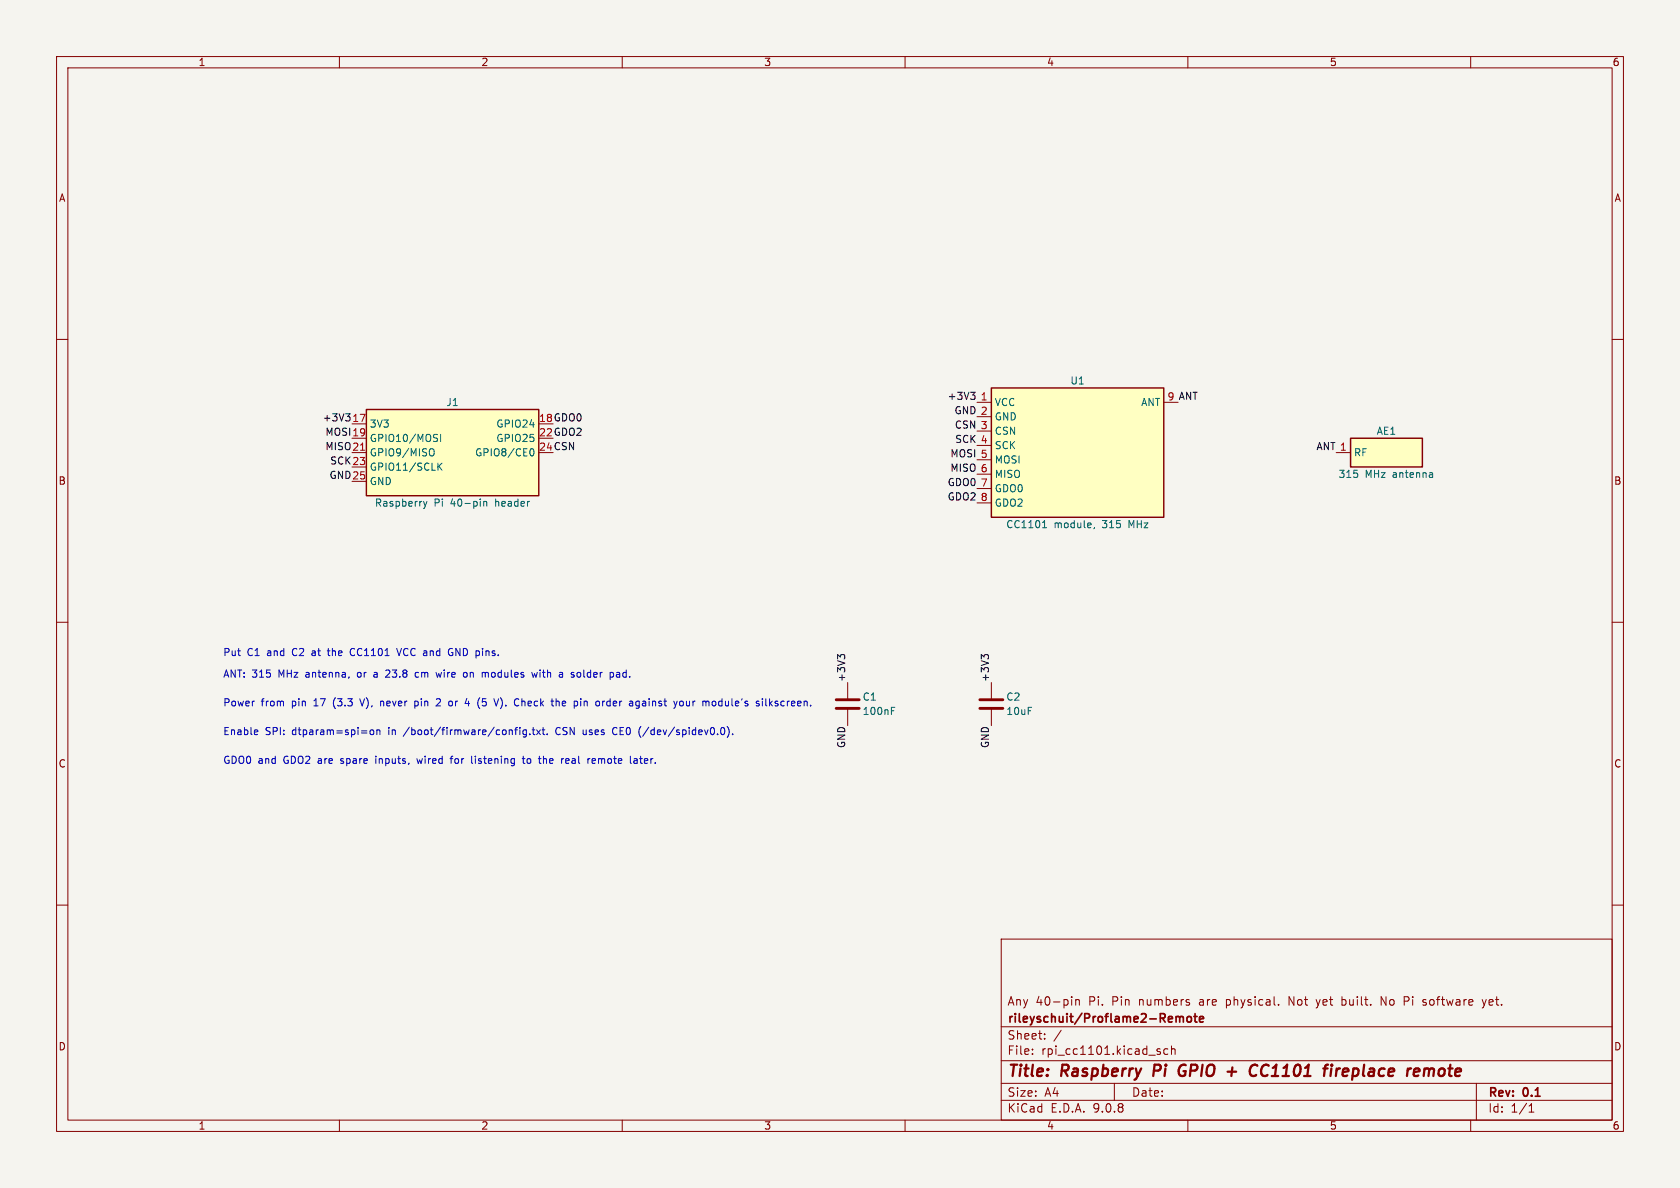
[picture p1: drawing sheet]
<svg xmlns="http://www.w3.org/2000/svg" width="297mm" height="210mm" viewBox="0 0 297 210" stroke-linecap="round" stroke-linejoin="round" font-family="sans-serif">
<path d="M0 0h297v210h-297z" fill="#f5f4ef" stroke="#f5f4ef" stroke-width=".18"/>
<g fill="none" stroke="#840000" stroke-width=".18">
<path d="M10 10h277v190h-277zM12 12h273v186h-273zM60 10v2M110 10v2M160 10v2M210 10v2M260 10v2M10 60h2M285 60h2M10 110h2M285 110h2M149.9 120.7v3"/>
<path d="M149.9 125.2v3.1M175.3 120.7v3M175.3 125.2v3.1M10 160h2M177 166h108v32h-108zM189.5 176.2v.1M190.2 176.7v1M190.2 176.8l.2-.1 .3 .1 .1 .9M226 177.6v.1M227.9 177.7v-1.5l.8 1.5M232.7 176.7l.3 1-.1 .4-.2 .1M237.2 176.2v1.5"/>
<path d="M237.2 177.6l.5 .1M237.7 176.7l-.5 .1M244.2 177.7v-1.5l.8 1.5M248.2 176.2h.6l.2 .1M249 176.8l-.2 .2h-.6M252 177.2l.2 .2-.2 .3M252 176.7l.1 .1M262 176.7l.4 1M262.4 177.7l-.2 .4-.2 .1M262.7 176.7l-.3 1M285 160h2M60 198v2"/>
<path d="M110 198v2M160 198v2M177 194.5h108M177 191.5h108M177 187.5h108M177 181.5h108M182.5 186.3v.1M182.5 185.5v.1M184.7 183.6v.1M184.7 182.8v.1M187.6 182.1l-1.3 2M197 191.5v3"/>
<path d="M204.7 185.9l.4 .1 .1 .2-.2 .2h-.3M204.7 185.4l.4 .1M206.5 185.5l-.5-.1-.3 .3v.4l.2 .2h.6M207.1 185.5l.2-.1 .4 .1v.9M207.1 184.9v1.5M210 198v2M260 198v2M261 191.5v6.5M270.3 196.6h.9M270.3 195.5l.4-.4v1.5"/>
</g>
<g fill="none" stroke="#840000" stroke-width=".4">
<path d="M204.1 188.2l-.2 2M208.5 189.9a.68 .68 0 0 0 .9 .2M209.2 189.4h.4M209.5 188.2a.81 .81 0 0 0-1 .5M217 189.4h1.5M222.1 190l-.1 .1M222.3 188.4a.73 .73 0 0 0-1.2 .3M223.7 188.2a1.2 1.2 0 0 0-.5 1.9l.5 .1M235.4 188.9l-.2 1.3M235.5 188.2l-.1 .2M235.5 188.2l-.2 .1 .1 .1M235.5 188.2v.1l-.1 .1"/>
<path d="M236.3 188.9l-.1 1.3M236.9 188.9l-.4 .1-.2 .3M237.4 189.2v.9M238.4 189.4l-1 .1M250.3 188.9l.6 .1v.4l-.9 .1M250.7 190.1l-.2 .1M251.8 189.1a.49 .49 0 0 1 .9 .1M251.8 188.9l-.1 1.3M252.7 189.2l-.2 1M253 188.9l-.3 .3"/>
</g>
<path d="M208.1 179.7l.4 .1 .1 .1M208.6 179.9l.2-.2 .3 .1 .1 .9M208.6 179.9v.8M210 179.8l.3-.1 .3 .3v.4l-.3 .3-.3-.1-.2-.2v-.4zM211.1 179.7h.5M211.3 179.2v1.3l.3 .2M212.1 180.2l.7-.2-.1-.2-.4-.1-.2 .2v.7h.6" fill="none" stroke="#840000" stroke-width=".3"/>
<path d="M147.8 123.7h4.1M147.8 125.2h4.1M173.2 123.7h4.1M173.2 125.2h4.1" fill="none" stroke="#840000" stroke-width=".51"/>
<path d="M157.6 125.6h.4M157.6 125h.6" fill="none" stroke="#006464" stroke-width=".18"/>
<path d="M64.8 72.4h30.4v15.2h-30.4z" fill="#ffffc2"/>
<path d="M64.8 72.4h30.4v15.2h-30.4z" fill="none" stroke="#840000" stroke-width=".25"/>
<path d="M62.2 74.9h2.6M62.2 77.5h2.6M62.2 80h2.6M62.2 82.6h2.6M62.2 85.1h2.6" fill="none" stroke="#840000" stroke-width=".18"/>
<g fill="none" stroke="#006464" stroke-width=".18">
<path d="M76.2 79.3a.43 .43 0 0 1 .5 .4v.5a.43 .43 0 0 1-.5 .4M76.9 76.8h.5M77.1 77.4l.3 .3-.3 .3M77.9 76.8v1.2M93.7 79.6l.3-.3a.68 .68 0 0 1 .4 .7 .68 .68 0 0 1-.4 .6l-.3-.3M74.9 88.6l.3 .9M75.2 89.5l-.3 .4M75.5 88.6l-.3 .9M77.4 81.9v1.2M77.6 82.4l.5 .7M78.1 81.9l-.7 .7M85.5 88.6v.9"/>
<path d="M85.5 88.8l.2-.2 .3 .1 .1 .8"/>
</g>
<path d="M63.7 79.6h.8" fill="none" stroke="#a90000" stroke-width=".18"/>
<path d="M238.8 77.5h12.7v5.1h-12.7z" fill="#ffffc2"/>
<path d="M238.8 77.5h12.7v5.1h-12.7z" fill="none" stroke="#840000" stroke-width=".25"/>
<path d="M236.2 80h2.6" fill="none" stroke="#840000" stroke-width=".18"/>
<path d="M175.3 68.6h30.4v22.8h-30.4z" fill="#ffffc2"/>
<path d="M175.3 68.6h30.4v22.8h-30.4z" fill="none" stroke="#840000" stroke-width=".25"/>
<path d="M172.7 71.1h2.6M172.7 73.7h2.6M172.7 76.2h2.6M172.7 78.7h2.6M205.7 71.1h2.6M172.7 81.3h2.6M172.7 83.8h2.6M172.7 86.4h2.6M172.7 88.9h2.6" fill="none" stroke="#840000" stroke-width=".18"/>
<path d="M184.3 93.3h.7M184.5 92.2l.2-.2v1.3M193.5 93.2l-.1 .3" fill="none" stroke="#006464" stroke-width=".18"/>
<path d="M61.1 73.1h.8l-.4 .5M61.6 73.6l.2 .1M61.8 74.4h-.2M171.6 69.3h.8l-.4 .5M172.1 69.8l.3 .3v.3l-.3 .2M148.6 116l.2-.3h.3l.2 .3M148.6 116.1l-.5-.4v.8M174 116.1l-.5-.4v.8M174 116l.2-.3h.3l.2 .3" fill="none" stroke="#0f0f0f" stroke-width=".18"/>
<g fill="none" stroke="#0000c2" stroke-width=".18">
<path d="M57.9 115.1h.4M58 114.6l.1 1.2M61.7 119.6l-.1 .3M62.3 114.6a.68 .68 0 0 0-.4 .7 .68 .68 0 0 0 .4 .6M66.3 118.9h-.2M66.3 119.2l-.2 .2 .2 .3M68.7 118.4l-.4 .1M68.9 119l-.8 .7h.8M70.1 114.6l.5 1.3 .4-1.3M74 118.9h-.4l-.2 .2 .1 .5h.5M78.1 118.9l-.3 .8-.2-.6-.3 .6M79.5 114.7h.5"/>
<path d="M79.8 115.4h.2v.4l-.2 .1-.3-.1M82.2 118.9h.3l.1 .2-.1 .5-.3 .1M85.9 118.9h.4v.8M94 118.9l.3 .8 .2-.6 .2 .6 .3-.8M102.4 118.9l.3 .2v.4l-.3 .2M109 118.9h.5l.1 .8M109.6 119.2h-.5l-.1 .2 .1 .3 .5-.1M45.4 129l.2 .3-.6 .1M45.5 129.8l-.1 .1M63.6 123.5l.4 1.3M65.5 129.1l.2-.1 .3 .1 .1 .5-.1 .2-.3 .1-.2-.2zM66.4 133.7v.1"/>
<path d="M66.4 134.1v.8M66.6 129.1l.2-.1 .3 .1 .1 .8M66.6 129v.9M67.3 123.9v.9M67.7 123.9l-.4 .2M73.3 124l.4-.1 .2 .2M73.3 123.9v1.3M73.7 134.1l.2 .8 .3-.6M73.9 124.7l-.2 .1-.4-.1M77.2 123.6l.4-.1 .3 .3M77.9 123.9l-.8 .9h.8M79.6 134.1h.4"/>
<path d="M79.9 124.1v.6M80 133.7l-.3 .2v1M82.5 123.5l-.3 .9h.8M83.4 134.9h.2M84 133.7v.1M84 134.1v.8M85.3 123.5h.6M85.4 124l.5 .1M85.9 124.7l-.5 .1M88.5 123.3a1.46 1.46 0 0 1 0 2M91.9 128.6v.1M91.9 129v.9"/>
<path d="M92.3 123.5v1.3M92.3 134.1h.5M92.5 133.7v1.1l.3 .1M92.7 124l-.3-.1-.1 .2M93.1 129.1l-.4-.1-.3 .3 .2 .5h.5M93.1 129v1.1l-.3 .2-.3-.1M93.4 134.1l-.2 .2v.4l.2 .2M93.7 129.7v.2M94.1 129h.5M94.3 128.6v1.1l.3 .2M94.9 129l.6 .9M95.5 129l-.6 .9"/>
<path d="M95.8 129h.5M96 128.6v1.1l.3 .2M96.1 133.7v1.2M96.4 134.1l-.3 .1M96.7 129.7v.2M98.5 128.7l-.2 .4 .2 .7M99.5 124v.7M100 134.5l.6-.1v-.2l-.4-.1-.2 .2 .1 .6h.5M100 124.2l-.6 .2M103.1 129.7l.4 .2M103.3 123.9v.9M103.8 124l-.3-.1-.2 .2"/>
<path d="M104.7 134.5l.6-.1-.1-.2-.4-.1-.1 .2v.6h.5M107.7 123.9l-.3 .1-.1 .2v.5l.4 .1M108.8 128.6a.64 .64 0 0 0-.5 .6 .64 .64 0 0 0 .5 .7M112.1 134.2h.5v.7M112.6 134.4l-.4 .1-.2 .1 .2 .3h.4M112.9 123.9l.1 .1M113 123.9l-.1 1.2M113 124.7l-.1 .1M113.1 134.1h.5M114 123.9l-.4 .1M114 124.3h-.3l-.1 .2v.2l.4 .1M114.7 128.5l-1.1 1.7"/>
<path d="M120.6 123.9l.2 .3v.3l-.2 .3M121.4 123.9v.8l.3 .1 .2-.1M126.5 124.1v.6M127.3 123.9l-.3 .3v.3l.3 .3M127.7 128.6a.68 .68 0 0 1 .4 .6 .68 .68 0 0 1-.4 .7M128.6 128.4a1.46 1.46 0 0 1 0 2M129.5 129.7v.2M135.4 123.5v1.1l.2 .2M136 123.5v1.3M136.2 124.3l.3 .5M136.5 123.9l-.5 .5"/>
</g>
<g font-size="2.8" fill="#840000">
<text x="178" y="190.9">Title:</text>
<text x="187.7" y="190.9">Raspberry</text>
<text x="204.7" y="190.9">Pi</text>
<text x="210" y="190.9">GPIO</text>
<text x="219.4" y="190.9">+</text>
<text x="224.2" y="190.9">CC1101</text>
<text x="238.1" y="190.9">fireplace</text>
<text x="253.6" y="190.9">remote</text>
</g>
<g font-size="2.1" fill="#840000">
<text x="178" y="178">Any</text>
<text x="183.1" y="178">40-pin</text>
<text x="192.5" y="178">Pi.</text>
<text x="196.8" y="178">Pin</text>
<text x="201.6" y="178">numbers</text>
<text x="212.4" y="178">are</text>
<text x="217.3" y="178">physical.</text>
<text x="228.5" y="178">Not</text>
<text x="233.6" y="178">yet</text>
<text x="238.2" y="178">built.</text>
<text x="245.3" y="178">No</text>
<text x="249.5" y="178">Pi</text>
<text x="253" y="178">software</text>
<text x="263.8" y="178">yet.</text>
<text x="178" y="184">Sheet:</text>
<text x="178" y="181.2">rileyschuit/Proflame2-Remote</text>
<text x="178" y="186.7">File:</text>
<text x="184.1" y="186.7">rpi_cc1101.kicad_sch</text>
<text x="178" y="196.9">KiCad</text>
<text x="178" y="194.1">Size:</text>
<text x="184.7" y="194.1">A4</text>
<text x="185.7" y="196.9">E.D.A.</text>
<text x="193.3" y="196.9">9.0.8</text>
<text x="200" y="194.1">Date:</text>
<text x="263" y="194.3">Rev:</text>
<text x="263" y="196.9">Id:</text>
<text x="267.1" y="196.9">1/1</text>
<text x="269.4" y="194.3">0.1</text>
</g>
<g font-size="1.8" fill="#840000">
<text x="35" y="11.9">1</text>
<text x="85" y="11.9">2</text>
<text x="135" y="11.9">3</text>
<text x="185" y="11.9">4</text>
<text x="235" y="11.9">5</text>
<text x="285" y="11.9">6</text>
<text x="10.3" y="35.9">A</text>
<text x="285.3" y="35.9">A</text>
<text x="10.3" y="85.9">B</text>
<text x="285.3" y="85.9">B</text>
<text x="10.3" y="135.9">C</text>
<text x="285.3" y="135.9">C</text>
<text x="10.3" y="185.9">D</text>
<text x="285.3" y="185.9">D</text>
<text x="35" y="199.9">1</text>
<text x="85" y="199.9">2</text>
<text x="135" y="199.9">3</text>
<text x="185" y="199.9">4</text>
<text x="235" y="199.9">5</text>
<text x="285" y="199.9">6</text>
</g>
<g font-size="1.8" fill="#006464">
<text x="78.8" y="72">J1</text>
<text x="175.8" y="72">VCC</text>
<text x="189.1" y="68.2">U1</text>
<text x="201.6" y="72">ANT</text>
<text x="65.3" y="75.8">3V3</text>
<text x="87.6" y="75.8">GPIO24</text>
<text x="175.8" y="74.5">GND</text>
<text x="175.8" y="77.1">CSN</text>
<text x="243.3" y="77.1">AE1</text>
<text x="65.3" y="78.3">GPIO10/MOSI</text>
<text x="65.3" y="80.9">GPIO9/MISO</text>
<text x="65.3" y="83.4">GPIO11/SCLK</text>
<text x="83.9" y="80.9">GPIO8/CE0</text>
<text x="87.6" y="78.3">GPIO25</text>
<text x="175.8" y="79.6">SCK</text>
<text x="175.8" y="82.1">MOSI</text>
<text x="239.3" y="80.9">RF</text>
<text x="65.3" y="86">GND</text>
<text x="66.2" y="89.8">Raspberry</text>
<text x="76.7" y="89.8">Pi</text>
<text x="79.8" y="89.8">40-pin</text>
<text x="87.8" y="89.8">header</text>
<text x="175.8" y="84.7">MISO</text>
<text x="175.8" y="87.2">GDO0</text>
<text x="175.8" y="89.8">GDO2</text>
<text x="236.5" y="84.7">315</text>
<text x="241.3" y="84.7">MHz</text>
<text x="246.3" y="84.7">antenna</text>
<text x="177.8" y="93.6">CC1101</text>
<text x="186.3" y="93.6">module,</text>
<text x="195" y="93.6">315</text>
<text x="199.8" y="93.6">MHz</text>
<text x="152.4" y="124.1">C1</text>
<text x="177.8" y="124.1">C2</text>
<text x="152.4" y="126.6">100nF</text>
<text x="177.8" y="126.6">10uF</text>
</g>
<g font-size="1.8" fill="#0f0f0f">
<text x="167.4" y="70.8">+3V3</text>
<text x="206.3" y="70.9">9 ANT</text>
<text x="56.9" y="74.6">+3V3</text>
<text x="57.4" y="77.1">MOSI19</text>
<text x="62.2" y="74.7">17</text>
<text x="95.2" y="74.7">18 GDO0</text>
<text x="95.2" y="77.2">22 GDO2</text>
<text x="168.6" y="73.3">GND 2</text>
<text x="168.7" y="75.9">CSN 3</text>
<text x="57.4" y="79.7">MISO21</text>
<text x="58.3" y="82.2">SCK23</text>
<text x="95.2" y="79.8">24 CSN</text>
<text x="167.9" y="80.9">MOSI 5</text>
<text x="167.9" y="83.5">MISO 6</text>
<text x="168.8" y="78.4">SCK 4</text>
<text x="232.6" y="79.7">ANT 1</text>
<text x="58.2" y="84.7">GND25</text>
<text x="167.4" y="86">GDO0</text>
<text x="167.4" y="88.6">GDO2</text>
<text x="149.5" y="120.7" transform="rotate(-90 149.5 120.7)">+3V3</text>
<text x="174.9" y="120.7" transform="rotate(-90 174.9 120.7)">+3V3</text>
<text x="149.5" y="132.3" transform="rotate(-90 149.5 132.3)">GND</text>
<text x="174.9" y="132.3" transform="rotate(-90 174.9 132.3)">GND</text>
</g>
<g font-size="1.8" fill="#a90000">
<text x="173.3" y="70.9">1</text>
<text x="173.3" y="86.1">7</text>
<text x="173.3" y="88.6">8</text>
</g>
<g font-size="1.8" fill="#0000c2">
<text x="39.4" y="116.2">Put</text>
<text x="39.4" y="120">ANT: 315</text>
<text x="43.7" y="116.2">C1</text>
<text x="47.3" y="116.2">and</text>
<text x="49.3" y="120">MHz</text>
<text x="52" y="116.2">C2</text>
<text x="54.3" y="120">antenna,</text>
<text x="55.6" y="116.2">at</text>
<text x="58.6" y="116.2">the</text>
<text x="62.8" y="116.2">CC1101</text>
<text x="63.6" y="120">or</text>
<text x="66.8" y="120">a</text>
<text x="69.1" y="120">23.8</text>
<text x="71.3" y="116.2">VCC and</text>
<text x="74.5" y="120">cm</text>
<text x="78.4" y="120">wire</text>
<text x="80.7" y="116.2">GND pins.</text>
<text x="83.4" y="120">on</text>
<text x="86.9" y="120">modules</text>
<text x="96" y="120">with</text>
<text x="101" y="120">a</text>
<text x="103.3" y="120">solder</text>
<text x="110.3" y="120">pad.</text>
<text x="39.4" y="125.1">Power</text>
<text x="46.2" y="125.1">from</text>
<text x="51.7" y="125.1">pin</text>
<text x="55.8" y="125.1">17</text>
<text x="59.4" y="125.1">(3.3</text>
<text x="64.4" y="125.1">V),</text>
<text x="68.1" y="125.1">never</text>
<text x="74.4" y="125.1">pin</text>
<text x="78.4" y="125.1">2</text>
<text x="80.8" y="125.1">or</text>
<text x="83.9" y="125.1">4</text>
<text x="86.3" y="125.1">(5</text>
<text x="89.5" y="125.1">V).</text>
<text x="93.2" y="125.1">Check</text>
<text x="100" y="125.1">the</text>
<text x="104.2" y="125.1">pin</text>
<text x="108.2" y="125.1">order</text>
<text x="114.4" y="125.1">against</text>
<text x="122.5" y="125.1">your</text>
<text x="127.7" y="125.1">module's</text>
<text x="137.4" y="125.1">silkscreen.</text>
<text x="39.4" y="130.2">Enable</text>
<text x="46.9" y="130.2">SPI:</text>
<text x="51.8" y="130.2">dtparam=spi=on</text>
<text x="68.9" y="130.2">in</text>
<text x="71.9" y="130.2">/boot/firmware/config.txt.</text>
<text x="98.9" y="130.2">CSN</text>
<text x="103.9" y="130.2">uses</text>
<text x="109.4" y="130.2">CE0</text>
<text x="114.2" y="130.2">(/dev/spidev0.0).</text>
<text x="39.4" y="135.2">GDO0 and</text>
<text x="50.2" y="135.2">GDO2 are</text>
<text x="60.7" y="135.2">spare</text>
<text x="67.1" y="135.2">inputs,</text>
<text x="74.6" y="135.2">wired</text>
<text x="80.8" y="135.2">for</text>
<text x="84.6" y="135.2">listening</text>
<text x="93.9" y="135.2">to</text>
<text x="97" y="135.2">the</text>
<text x="101.1" y="135.2">real</text>
<text x="106" y="135.2">remote</text>
<text x="113.7" y="135.2">later.</text>
</g>
</svg>
